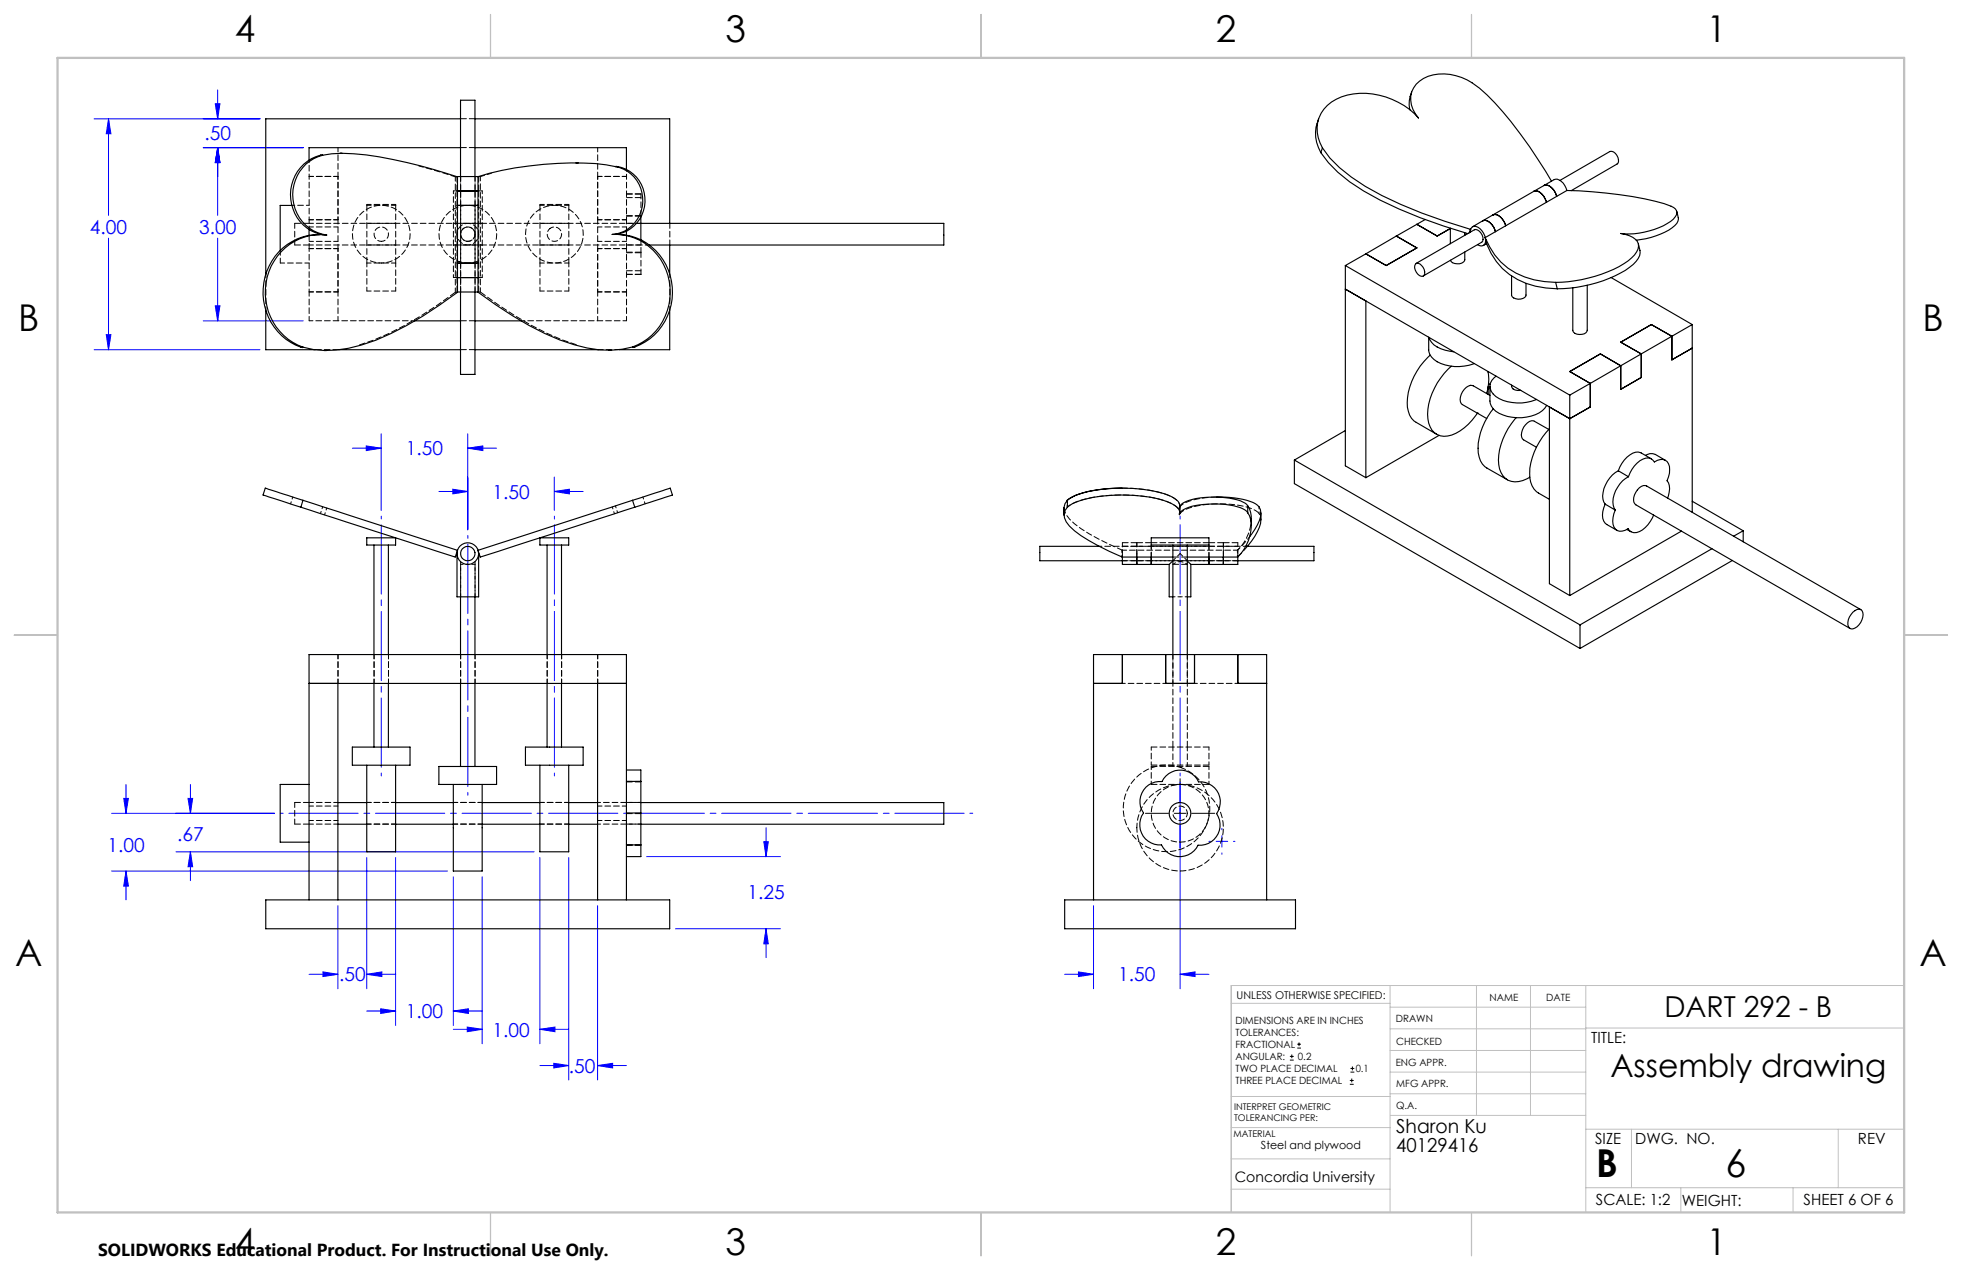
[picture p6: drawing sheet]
<svg xmlns="http://www.w3.org/2000/svg" width="432mm" height="279mm" viewBox="0 0 432 279" stroke-linecap="round" stroke-linejoin="round" font-family="sans-serif">
<g fill="none" stroke="#000" stroke-width=".22">
<path d="M252.1 178.9h5.1M258.4 178.9h2.6M259.7 171.3v5.1M259.7 177.7v2.5M262.3 178.9h5M259.7 181.5v5M283.9 233.2h.8M283.9 232.4h.8M284.3 232v.8M285.5 230.6h.8M285.5 229.7h.8M285.9 229.3v.9"/>
<path d="M297.1 238.5h.8M297.1 237.7h.8M297.2 235.9h.9M297.2 235.1h.9M297.5 237.3v.8M297.6 234.6v.9"/>
</g>
<g fill="none" stroke="#00f" stroke-width=".22">
<path d="M47.9 19.8v6.3M20.7 26.1h36.5M23.9 26.1v21.3M23.9 26.1l.5 3.3h-1zM44.7 32.5h22M47.4 22.8h1l-.5 3.3zM47.9 32.5v14.9M47.9 32.5l.5 3.3h-1zM23.9 52.4v24.5M47.9 52.4v18.2M20.7 76.9h36.5M23.4 73.6h1l-.5 3.3z"/>
<path d="M44.7 70.6h22M47.4 67.3h1l-.5 3.3zM77.5 98.6h6.4M80.6 98.1l3.3 .5-3.3 .5zM83.9 95.4v16.9M102.9 98.6l3.4-.5v1zM102.9 95.4v21.2M102.9 98.6h6.4M96.6 108.1h6.3M99.7 107.6l3.2 .5-3.2 .6zM122 108.1l3.3-.5v1.1zM122 105v7.3"/>
<path d="M122 108.1h6.3M24.6 178.9h35.8M27.2 175.6h1.1l-.6 3.3zM27.7 172.6v6.3M41.4 175.6h1l-.5 3.3zM41.9 172.6v6.3M259.7 172v45.5M24.6 191.6h73.9M27.7 191.6v6.4M27.7 191.6l.6 3.3h-1.1zM38.7 187.4h78.8M41.9 187.4v6.3"/>
<path d="M41.9 187.4l.5 3.3h-1zM74.4 199.2v18.3M80.7 188.7v28.8M87.1 188.7v36.9M99.8 192.9v32.7M106.1 192.9v36.7M118.8 188.7v40.9M125.2 188.7v48.9M131.5 199.2v38.4M142.3 188.5h29.5M168.1 185.2h1l-.5 3.3zM168.6 182.1v6.4"/>
<path d="M240.7 199.2v18.3M266.1 185.1h.3M267.7 185.1h2.5M268.9 182.2v.4M268.9 183.8v2.6M268.9 187.6v.4M271.5 185.1h.3M68 214.3h6.4M71.1 213.8l3.3 .5-3.3 .5zM80.7 214.3h6.4M80.7 214.3l3.3-.5v1zM148.7 204.3h23.1"/>
<path d="M168.6 204.3v6.4M168.6 204.3l.5 3.3h-1zM234.3 214.3h6.4M237.3 213.8l3.4 .5-3.4 .5zM259.7 214.3h6.4M259.7 214.3l3.3-.5v1zM80.7 222.4h6.4M83.8 221.9l3.3 .5-3.3 .6zM99.8 222.4h6.3M99.8 226.4h6.3M99.8 222.4l3.3-.5v1.1zM102.8 226l3.3 .4-3.3 .6z"/>
<path d="M118.8 226.4l3.3-.4v1zM118.8 226.4h6.4M118.8 234.4h6.4M121.9 233.9l3.3 .5-3.3 .5zM131.5 234.4l3.3-.5v1zM131.5 234.4h6.4"/>
</g>
<path d="M103 117.8v57.2M122 113.6v57.1M61.7 178.9h152.4M83.9 170.7v-57.1M259.7 170.7v-57.1" fill="none" stroke="#00f" stroke-width=".22" stroke-dasharray="15.2 1.3 1.3 1.3" stroke-dashoffset="-1.9"/>
<g fill="none" stroke="#c0c0c0" stroke-width=".22">
<path d="M305.9 216.8v49.9M324.9 216.8v28.6M336.8 216.8v28.6M349 216.8v49.9M419.1 216.8h-148.1v49.9M271 220.7h34.9M305.9 231.1h43.1M305.9 226.3h43.1M305.9 221.6h43.1M305.9 235.9h43.1M349 226.2h70.1M271 255h34.9"/>
<path d="M271 248.1h35M271 241.2h35M305.9 240.6h43.1M306 245.4h43M349 248.4h70.1M359.1 248.4v12.9M404.6 248.4v12.9M271 261.6h34.9M349 261.3h70.1M369.9 261.3v5.4M394.6 261.3v5.4"/>
</g>
<path d="M108 3.2v9.5M215.9 3.2v9.5M323.8 3.2v9.5M3.1 139.7h9.6M419.1 139.7h9.5M108 266.7v9.6M215.9 266.7v9.6M323.8 266.7v9.6" fill="none" stroke="#c0c0c0" stroke-width=".25"/>
<path d="M12.7 12.7h406.4v254h-406.4z" fill="none" stroke="#c0c0c0" stroke-width=".5"/>
<path d="M47.4 22.8h1l-.5 3.3zM47.9 32.5l.5 3.3h-1zM47.9 32.5l.5 3.3h-1zM47.4 67.3h1l-.5 3.3zM23.9 26.1l.5 3.3h-1zM23.4 73.6h1l-.5 3.3zM71.1 213.8l3.3 .5-3.3 .5zM80.7 214.3l3.3-.5v1zM83.8 221.9l3.3 .5-3.3 .6zM99.8 222.4l3.3-.5v1.1zM102.8 226l3.3 .4-3.3 .6zM118.8 226.4l3.3-.4v1zM121.9 233.9l3.3 .5-3.3 .5zM131.5 234.4l3.3-.5v1zM41.9 187.4l.5 3.3h-1zM41.4 175.6h1l-.5 3.3zM27.7 191.6l.6 3.3h-1.1zM27.2 175.6h1.1l-.6 3.3zM80.6 98.1l3.3 .5-3.3 .5zM102.9 98.6l3.4-.5v1zM99.7 107.6l3.2 .5-3.2 .6zM122 108.1l3.3-.5v1.1zM168.6 204.3l.5 3.3h-1zM168.1 185.2h1l-.5 3.3zM259.7 214.3l3.3-.5v1zM237.3 213.8l3.4 .5-3.4 .5z" fill="#00f"/>
<g fill="none" stroke="#000" stroke-width=".25">
<path d="M70.5 34.1a9 9 0 0 0-6.6 8.9 9 9 0 0 0 7 8.6M70.5 34.1h.5M70.9 34.1h-.4M71 34.1a40.8 40.8 0 0 1 15.5 1l6.1 1.4 8.1 2.4v25.4a70.8 70.8 0 0 1-21.2 11.6 23 23 0 0 1-12.8 .5M71 34.1a9 9 0 0 0-6.6 9.2 9 9 0 0 0 7.5 8.4 12.4 12.4 0 0 0-13.2 15.6 12.5 12.5 0 0 0 8 9.1M74.8 33.7h.5M100.6 38.8h4.6M101.4 38.8v-16.8h3.1v16.8M101.4 32.5h-33.4v2.7M101.4 26.1h-42.9v34.3M104.5 32.5h33.4v4.8M104.5 26.1h42.9v23"/>
<path d="M126.8 35.8h.4M135.4 36.7a7.6 7.6 0 0 1 6.1 7.7 7.6 7.6 0 0 1-6.8 7.2 12.6 12.6 0 0 1 11.7 17.9 12.3 12.3 0 0 1-7.2 6.8M135.4 36.7a58.1 58.1 0 0 0-18.9-.2 58.8 58.8 0 0 0-11.3 2.4v25.4M135.4 36.7h.5M135.5 36.6l.4 .1M135.9 36.7a7.6 7.6 0 0 1 6.1 7.6 7.6 7.6 0 0 1-6.5 7.3M290.2 26.1a8.1 8.1 0 0 0 .5 7.5M290.7 33.6a28.1 28.1 0 0 0 9.4 8.4 97.8 97.8 0 0 0 22.9 9.4M291 32.5a27.7 27.7 0 0 0 9.5 8.5 98.5 98.5 0 0 0 23.1 9.4M291 32.5a7.5 7.5 0 0 1 4.2-11.2 16.3 16.3 0 0 1 17 4.7 5.4 5.4 0 0 1 .2-8.1 9.9 9.9 0 0 1 10.5-.3 34.4 34.4 0 0 1 9.6 9.1 110.2 110.2 0 0 1 9 13.2M291 32.5l-.3 1.1M310.7 20.2a6 6 0 0 0-.4 4"/>
<path d="M343.3 39.7l11-6.4a1.87 1.87 0 0 1 1.8 2.6l-10.3 6M64.2 45.2h-2.5v9.9M68 50.5v1.3M70.4 51.6a12.7 12.7 0 0 0-11.3 7.1 12.7 12.7 0 0 0 1.2 13.2 11.7 11.7 0 0 0 5.9 4.5M100.7 42h4.5M100.7 45.2h4.5M100.7 57.9h4.5M135.4 51.6a12.6 12.6 0 0 1 11.5 17.9 12.3 12.3 0 0 1-7.2 6.8M137.9 50.9v.8M141 47.7v5.1M141 49.1h66.7v4.8h-64.8M147.4 53.9v6.4"/>
<path d="M296.1 58.4v44.1l4.5 2.6M296.1 58.4l49.4 28.5M300.6 55.8l-4.5 2.6M307.3 51.9l4.5 2.6-6.7 3.9-4.5-2.6M307.3 51.9l-6.7 3.9M311.5 58.1a.87 .87 0 0 1 1.3 .3 1.63 1.63 0 0 1 .4 2.4 1.99 1.99 0 0 1-1.7-2.7zM311.6 58l12.9-7.4a1.87 1.87 0 0 1 1.6 2.7l-12.9 7.4M311.8 49.4l4.5 2.5 2.9-1.6M311.8 49.4l-4.5 2.5M313.7 48.3l-1.9 1.1M319.2 50.2v3.4M322.4 55.5v1.6a1.82 1.82 0 0 1-3.2 .2"/>
<path d="M322.4 51.2v.6M323.6 51.1a1.04 1.04 0 0 1 .4-1.2 1.04 1.04 0 0 1 1.3 .1 3.7 3.7 0 0 1 1.6 2.3M323.6 50.4l-.2 .8M323.7 50.4h-.1M326.3 48.6a2.12 2.12 0 0 1 2.5 1.4l.3 1a3 3 0 0 0-2.5-2.5zM326.3 48.6l-2.2 1.3M326.8 52.3a14.9 14.9 0 0 0 13.1 9.6l2.5 .2M326.8 52.3a14.5 14.5 0 0 0 13.5 11.1l2.4 .1M327 52.6a1.1 1.1 0 0 1-.5 1.3 1.1 1.1 0 0 1-1.3-.1M327.2 53.6l-.7 .4M328.6 47.3a1.78 1.78 0 0 1 2.1 1l.7 1.4a2.63 2.63 0 0 0-2.8-2.4zM328.6 47.3l-2.3 1.3"/>
<path d="M337.6 42.1a1.78 1.78 0 0 1 2.1 1l.7 1.4M337.6 42.1l-9 5.2M339.8 40.8a1.97 1.97 0 0 1 2.4 1.3l.4 1.1-.1-.2a3.1 3.1 0 0 0-2.3-2.3zM339.8 40.8l2.3-1.3a2.25 2.25 0 0 1 2.6 1.9l.1 .5M339.8 40.8l-2.2 1.3M344.8 41.9a91 91 0 0 1 21.5 2.9 3.6 3.6 0 0 1 2.7 1.6 2.83 2.83 0 0 1-2.1 2.8 17.5 17.5 0 0 1-10.2 2.2 4.3 4.3 0 0 1 3.9 2.2 4.2 4.2 0 0 1-2.3 3.8 29.8 29.8 0 0 1-15.9 4.7M344.8 41.9l-18 10.4M360.6 53.7a3.5 3.5 0 0 1-1.2 4.5 27.4 27.4 0 0 1-15.3 5.3h-1.4M369 46.5a2.55 2.55 0 0 1-1 3.6 17.4 17.4 0 0 1-7.9 2.7M58.5 68.3v8.6h10.9M66.2 76.4h.5M66.2 76.4l.4 .1"/>
<path d="M71.4 77.1h.5M74.6 76.9h26.8M91.3 70.6h10.1M100.7 64.2h4.5M100.7 61.1h4.5zM101.4 64.2v18.2h3.1v-18.2M104.5 70.6h10.2M104.5 76.9h27.2M105.2 64.3a69.6 69.6 0 0 0 21.2 11.5 22.6 22.6 0 0 0 12.8 .5M134 77h.4M139.2 76.3h.5M139.7 76.3l-.4 .1"/>
<path d="M147.4 68.2v8.7h-11.1M296.1 63.6l49.4 28.5M300.6 66.2v38.9M314.4 74.2v2.8a3.6 3.6 0 0 0 2.7 3 10.3 10.3 0 0 0 7.3 0M314.5 74.2a4.4 4.4 0 0 0 3.6 2.8l1.8 .4M314.7 78.1a14.7 14.7 0 0 0-5 11.5 4.3 4.3 0 0 0 2 3.3l4.5 2.6M332.7 60.7v4.2a1.55 1.55 0 0 0 2 .9 1.13 1.13 0 0 0 1.1-.9v-2.6M342.4 62.1l.3 1.4M349.3 62.8v9.9a1.66 1.66 0 0 1-2.2 .8 .98 .98 0 0 1-1-.8v-9.4M354.6 61.1l17.8 10.3M361.2 77.9l-11.2 6.4M361.2 77.9v5.1l-4.5 2.7v-5.2l-4.5-2.6-6.7 3.8 4.5 2.6"/>
<path d="M372.4 71.4l-11.2 6.5M372.4 76.6l-4.5 2.6v-5.2l-4.5-2.6-6.7 3.9 4.5 2.6M372.4 71.4v41.3M296.1 94.7l-11.2 6.5M316.7 95.8l-16.1 9.3M319.4 80.6a14.8 14.8 0 0 0-5.1 11.5 3.8 3.8 0 0 0 5.2 3.6 12 12 0 0 0 5.7-4.8M325.2 90.9h.1M327.5 81.7a9.4 9.4 0 0 1-.3 4.9M327.5 81.7v.2M327.5 85v1.8M327.6 84.4l.3 .2M327.9 85l.1 3.8 .6 1.2"/>
<path d="M327.9 87l-3.7-2.1a2.08 2.08 0 0 0-2.3 1.3 2.14 2.14 0 0 0-.1 2.8l5.4 3.1M328.6 90a12.9 12.9 0 0 0-3.1 10.6 3.7 3.7 0 0 0 1.7 2.4l4.6 2.6M329.2 82.8a2.56 2.56 0 0 0 0 4.4 9.9 9.9 0 0 0 9 .7M332.7 84.7a1.32 1.32 0 0 0 1.8 1.2h.2M333.7 91.9a14.3 14.3 0 0 0-3.9 10.3 3.8 3.8 0 0 0 5.3 3.5l1.6-.7M340.4 89.2a5.3 5.3 0 0 1-4.4 2.6 8.6 8.6 0 0 1-7.4-1.8M340.9 94.5l-3.2-1.8a1.97 1.97 0 0 0-2.3 1.2 2.12 2.12 0 0 0-.1 2.9l2.8 1.6M341 94.3a14.6 14.6 0 0 0-4.3 10.8 4.4 4.4 0 0 0 1.9 3.4l2.4 1.4M345.5 86.9v44.1M345.5 92.1l-4.5-2.6v38.9l4.5 2.6M350 84.3l-4.5 2.6M350 84.3v5.2l-4.5 2.6"/>
<path d="M66.7 110.1l34 11-.5 1.5-34-11M66.7 110.1l-8.3-2.7-.5 1.5 8.3 2.7M66.7 110.1l-.5 1.5M80.7 118.3h6.4v1.6h-6.4zM82.3 119.9v24.1M85.5 119.9v24.1M118.8 118.3h6.4v1.6h-6.4zM120.4 119.9v24.1M123.6 119.9v24.1M139.2 110.1l-34 11 .5 1.5 34-11M139.2 110.1l8.3-2.7 .5 1.5-8.3 2.7M139.2 110.1l.5 1.5"/>
<path d="M234.1 111.8v1.5M234.2 111.8v1.5M234.9 111.6a2.44 2.44 0 0 0-.2 3.2 14.3 14.3 0 0 0 4.9 4.1l4.6 2.4 2.8 1.3h11.1M234.9 111.6a14.9 14.9 0 0 1 8-2.5 33.8 33.8 0 0 1 14.1 1.3l.7 .3a2.4 2.4 0 0 1 1.9 2.3 3.4 3.4 0 0 1 2.6-1.6 20.8 20.8 0 0 1 11.3 .5l1.1 .9M234.9 110.1a17.3 17.3 0 0 1 9.3-2.6 30.8 30.8 0 0 1 13.5 1.7 2.84 2.84 0 0 1 2 3.6M234.9 110.1l-.5 .7-.2 1M234.9 110.1v1.5M246.9 107.4a27.6 27.6 0 0 0-11 2l-1.1 .7M253.4 118.3h12.7v1.6h-12.7zM258.1 119.9v24.1M261.3 119.9v24.1M267.8 109.4a18.6 18.6 0 0 1 8.5 1.4 2.68 2.68 0 0 1 .8 3.8l-.9 1.9-1.2 1.6"/>
<path d="M274.6 112.8a7.3 7.3 0 0 1-.3 7.1l-1.2 1.9-.7 .8M274.6 111.3a5.7 5.7 0 0 0-3.9-1.7 18.5 18.5 0 0 0-10.3 1l-.7 .8M274.6 111.3a6 6 0 0 1 .8 4.3M274.6 111.3v1.5M277.5 112.9a8.2 8.2 0 0 1-2 6.1l-1 1.2M284.9 101.2v5.2l62.8 36.3M284.9 101.2l62.8 36.3M353.3 110.9a3.9 3.9 0 0 0 0 4.2l2.5 1.6M353.3 110.9l2.2 1.3M355.5 112.2a4 4 0 0 0 0 4.2 2.03 2.03 0 0 0 2.8-.1 1.99 1.99 0 0 0 3.2 .3 7.3 7.3 0 0 0 2.4-3.3M356.2 103.6a6.7 6.7 0 0 0-3.4 6.2l.5 1.1M356.2 103.6l2.2 1.3"/>
<path d="M358 116.5l1 .5M358.4 104.9a6.2 6.2 0 0 0-3.2 6.8l.3 .5M358.4 104.9a5.5 5.5 0 0 1 4.4-4.1l.5 .1 .8 .7a1.95 1.95 0 0 1 2.3-.4 1.95 1.95 0 0 1 1.1 2.1l-.1 .8-.5 1.7a3.8 3.8 0 0 1 .1 3.8M362.1 100.2a2.21 2.21 0 0 1 2.2-.2l2.2 1.3M363.5 101l-2.3-1.3a2.66 2.66 0 0 0-3.1 .9 7.4 7.4 0 0 0-1.9 3M370.1 116.8l-24.6 14.2M372.4 110.3l11.2 6.5M383.6 116.8l-2.1 1.2M383.6 116.8v2.4M100.6 121.8v9.5h4.7v-9.5M101.4 131.3v12.7M104.5 131.3v12.7"/>
<path d="M241.9 120.2h-13.1v3.2h18.2M247 122.6v1.6h10.3M250.2 122.6v1.6zM253.4 122.6v1.6M257.3 124.2v7.1h.8M258.1 123.4l-.8 .8M261.3 123.4l.8 .8M261.3 122.6h11.1M262.1 124.2v7.1h-.8M266.1 122.6v1.6M269.2 122.6v1.6M272.4 122.6v1.6h-10.3"/>
<path d="M274.1 120.2h15.1v3.2h-16.8M347.7 137.5v5.2M376.8 120.7l-29.1 16.8M381.3 123.3l-33.6 19.4M407.8 134.7a1.42 1.42 0 0 1 2-.4 3.1 3.1 0 0 1-2.4 4.1 1.77 1.77 0 0 1-.4-2.7zM409.5 134.1l-47.1-27.2a2.02 2.02 0 0 0-2.4 1.4 2.07 2.07 0 0 0 0 2.8l47.1 27.2M68 150.4h69.9M74.4 150.4v47.6M82.3 150.4v14M85.5 150.4v14M101.4 150.4v18.2M104.5 150.4v18.2"/>
<path d="M120.4 150.4v14M123.6 150.4v14M131.5 150.4v47.6M247 144v6.4h-6.3M256.5 144v6.4h6.4v-6.4M272.4 144v6.4h6.4M68 172.6h-6.3v12.7h6.3M74.4 176.6h6.3M77.5 164.4h12.7v3.9h-12.7zM80.7 168.3v19.1h6.4v-19.1M87.1 176.6h12.7M96.6 168.6h12.7v4h-12.7z"/>
<path d="M99.8 172.6v19h6.3v-19M106.1 176.6h12.7M115.6 164.4h12.7v3.9h-12.7zM118.8 168.3v19.1h6.4v-19.1M125.2 176.6h6.3M137.9 171.9h3.1v7M137.9 169.4h3.1v2.5M137.9 178.9h3.1M141 178.9v7M141 176.6h66.7v4.7h-66.7M252.2 173.2a4.6 4.6 0 0 1 3.5-1.3 4.4 4.4 0 0 1 4.1-2.5 4.4 4.4 0 0 1 4 2.6 4.4 4.4 0 0 1 4.2 2.2 4.4 4.4 0 0 1-.2 4.8 4.5 4.5 0 0 1 .1 4.8 4.5 4.5 0 0 1-4.2 2.1 4.4 4.4 0 0 1-4.1 2.6 4.4 4.4 0 0 1-4-2.6 4.4 4.4 0 0 1-4.2-2.3 4.4 4.4 0 0 1 .3-4.7 4.4 4.4 0 0 1 .5-5.7zM58.5 198h88.9v6.3h-88.9z"/>
<path d="M68 198v-54h69.9v54M74.4 181.3h6.3M87.1 181.3h12.7M106.1 181.3h12.7M125.2 181.3h6.3M137.9 185.9h3.1M141 185.9v2.6h-3.1M234.3 198h50.8v6.3h-50.8zM240.7 198v-54h38.1v54"/>
<circle cx="103" cy="121.8" r="2.39"/>
<circle cx="103" cy="121.8" r="1.58"/>
<circle cx="259.7" cy="179" r="2.39"/>
</g>
<g fill="none" stroke="#000" stroke-width=".22" stroke-dasharray="1.3 .6" stroke-dashoffset=".3">
<path d="M68 38.8h6.4M74.4 38.8h-6.4M74.4 32.5v6.3M100.2 38.9l-8-2.4M100.2 38.9v25.4M101.4 38.8v25.4M105.7 38.8l2.5-.7M105.7 38.8v25.4M131.5 32.5v6.3M137.9 38.8h-6.4M61.7 57.9h6.3M68 48.3h6.4"/>
<path d="M68 54.7h6.4M68 53.9h74.9M68 53.1h6.4M74.4 48.3h-6.4M74.4 54.7h-6.4M74.4 48.3v6.4M74.4 49.9h-6.4M80.7 57.9h6.4M80.7 53.9h6.4M87.1 45.2h-6.4M87.1 45h-6.4M87.1 49.1h-6.4"/>
<path d="M99.8 53.9h6.3M100.6 51.5v6.4M100.6 45.2v6.3M105.3 51.5v-6.3M105.3 57.9v-6.4M106.1 49.1h-6.3M118.8 57.9h6.4M118.8 53.9h6.4M125.2 45.2h-6.4M125.2 45h-6.4M125.2 49.1h-6.4M131.5 48.3v6.4"/>
<path d="M131.5 53.1h6.4M137.9 48.3h-6.4M137.9 50.8v-2.5M137.9 54.7h-6.4M137.9 49.9h-6.4M141.1 49.1h-73.1M68 70.6v-6.4M68 64.2h6.4M74.4 64.2h-6.4M74.4 64.2v6.4M80.7 64h6.4M104.6 64.2v-25.4"/>
<path d="M118.8 64h6.4M131.5 64.2v6.4M137.9 70.6v-6.4M137.9 64.2h-6.4M253.4 119.9v2.7M266.1 119.9v2.7M247 121.9v-2.5M247 123.4h25.4M250.2 121.9v-2.5M250.2 122.6v-.7M266.1 122.6v-2.7M272.4 121h-25.4"/>
<path d="M74.4 144v6.3M82.3 144v6.3M85.5 150.3v-6.3M101.4 144v6.3M104.6 150.3v-6.3M120.4 144v6.3M123.6 150.3v-6.3M131.5 144v6.3M258.1 144v6.3M261.3 150.3v-6.3M74.4 176.5h-6.4M74.4 177.3h-6.4"/>
<path d="M87.1 176.5h-6.4M106.1 176.5h-6.3M125.2 176.5h-6.4M137.9 177.3h-6.4M260 168.9a9.5 9.5 0 0 0-12.7 10.3 9.5 9.5 0 0 0 15 6.4 9.5 9.5 0 0 0-1.3-16.3l-1-.4M68 181.3h6.4M68 180.5h6.4M80.7 181.3h6.4M99.8 181.3h6.3M118.8 181.3h6.4M131.5 180.5h6.4M250.2 182.1a9.5 9.5 0 0 0 14 8.4 9.5 9.5 0 0 0 .9-16.3 9.5 9.5 0 0 0-14.8 6.8l-.1 1.1"/>
</g>
<g fill="none" stroke="#000" stroke-width=".22" stroke-dasharray="1.3 .6">
<path d="M75.2 33.7h-.4M100.6 38.8v3.2M100.7 38.9h-.5M101.4 32.5h3.2M101.4 38.8v3.2M104.6 26.1h-3.2M105.2 38.8h.5M105.3 38.8h-.1M126.9 35.8h.3M64.9 53.9h3.1M68 49.1h-3.1M70.9 51.6l.5 .1"/>
<path d="M71.9 51.7h-.5M80.7 45.2v12.7M80.7 45v.2M87.1 57.9v-12.7M87.1 45v.2M100.6 45.2h.1M100.6 57.9h.1M100.6 42v3.2M100.6 57.9v3.1M100.7 42h-.1M100.7 45.2h-.1M100.7 57.9h-.1"/>
<path d="M101.4 42v3.2M101.4 57.9v3.1M101.4 45.2v12.7M104.6 45.2v-3.2M104.6 42v-3.2M104.6 57.9v-12.7M105.2 45.2h.1M105.2 57.9h.1M105.3 42h-.1M105.3 45.2h-.1M105.3 57.9h-.1M105.3 45.2v-3.2"/>
<path d="M105.3 42v-3.2M118.8 45.2v12.7M118.8 45v.2M125.2 57.9v-12.7M125.2 45v.2M134.7 51.6h.5M135.5 51.5l-.3 .1M137.9 53.9h3.2M141.1 47.4h-3.2M141.1 55.5h-3.2M141.1 47.4v.3M141.1 43.5h-3.2"/>
<path d="M141.1 59.6h-3.2M141.1 55.6h-3.2M141.1 47.6h-3.2M141.1 42.7h-3.2M141.1 49.1h-3.2M71.8 77.1h-.3M100.6 61v3.2M100.7 64.3h-.5M100.7 64.2h-.1M100.7 61h-.1M101.4 70.6h3.2M101.4 76.9h3.2"/>
<path d="M101.4 61v3.2M104.6 64.2v-3.2M104.6 61v-3.1M105.2 64.2h.5M105.3 64.2h-.1M105.3 61h-.1M105.3 64.2v-3.2M105.3 61v-3.1M134.1 77h.4M137.9 60.3h3.2M137.9 60.4h3.2M141.1 60.3v.1"/>
<path d="M250.2 119.4h-3.2M253.4 119.4h-3.2M259.7 111.5v-.2M259.7 111.4v.1M266.1 119.4h-12.7M267.8 109.3a15 15 0 0 0-7.7 1.8l-.6 .6M269.2 119.4h-3.1M272.4 119.4h-3.2M247 121h-.1M247 122.6h-.1M247 122.5v-.6M247 123.4h3.2"/>
<path d="M250.2 120.2h-3.2M250.2 123.4h3.2M253.4 120.2h-3.2M253.4 123.4h12.7M258.1 124.2h3.2M259.7 123.6h.2M261.3 122.6h-3.2M266.1 123.4h3.1M266.1 120.2h-12.7M269.2 122.6v-3.2M269.2 120.2h-3.1M269.2 123.4h3.2"/>
<path d="M272.3 122.6l2.2-2.4M272.4 120.2h-3.2M258.1 144v20.4M68 176.5h-3.1M141.1 171.9h-3.2M141.1 172h-3.2M141.1 179h-3.2M141.1 176.5h-3.2M253.4 168.6h12.7M253.4 172.6h12.7M253.4 164.4h12.7M253.4 168.3h12.7"/>
<path d="M261.3 164.4v-20.4M64.9 181.3h3.1M137.9 181.3h3.2M137.9 185.9h3.2M141.1 185.9h-3.2"/>
</g>
<path d="M68 38.8v-3.6M71.4 51.7l-1.4-.1M83.9 57.9a6.4 6.4 0 0 0 5.7-9.3 6.4 6.4 0 0 0-10.9-.8 6.4 6.4 0 0 0 4.3 10l.9 .1M100.6 51.5a2.38 2.38 0 0 1 2.4-2.4 2.38 2.38 0 0 1 2.3 2.4M101.1 57.6a6.4 6.4 0 0 0 8.1-7.2 6.4 6.4 0 0 0-10.1-3.9 6.4 6.4 0 0 0 1.1 10.8l.9 .3M105.3 51.5a2.38 2.38 0 0 1-2.3 2.4 2.38 2.38 0 0 1-2.4-2.4M121 57.8a6.3 6.3 0 0 0 7.1-8.2 6.3 6.3 0 0 0-10.6-2.6 6.3 6.3 0 0 0 2.6 10.6l.9 .2M277.5 114.4l-.1-.8-.3-.6M101.4 124.2h1.4M274.2 120.2h-32.2M266.1 178.9a6.4 6.4 0 0 0-9.3-5.6 6.4 6.4 0 0 0-.8 10.8 6.4 6.4 0 0 0 10-4.3l.1-.9" fill="none" stroke="#000" stroke-width=".22" stroke-dasharray="1.3 .6" stroke-dashoffset=".7"/>
<path d="M69.4 76.9h5.2M100.2 64.3a70.3 70.3 0 0 1-21.1 11.6M105.7 64.2a70.3 70.3 0 0 0 21.2 11.6M277.1 113a8.9 8.9 0 0 0-5.5-2 21.3 21.3 0 0 0-11.1 1.3l-1 1M101.4 124.2v7.1M104.6 131.3v-7.1" fill="none" stroke="#000" stroke-width=".22" stroke-dasharray="1.3 .6" stroke-dashoffset="-.1"/>
<g fill="none" stroke="#000" stroke-width=".22" stroke-dasharray="1.3 .6" stroke-dashoffset=".4">
<path d="M80.7 57.9v6.1M83.9 53.1a1.59 1.59 0 0 0 1.4-2.3 1.59 1.59 0 0 0-2.6-.3 1.59 1.59 0 0 0 .8 2.5l.4 .1M87.1 57.9v6.1M100.6 42h-.8M102.8 53.1a1.59 1.59 0 0 0 1.7-2.1 1.59 1.59 0 0 0-2.6-.6 1.59 1.59 0 0 0 .5 2.6l.4 .1M104.6 51.5a1.59 1.59 0 0 1-2.3 1.5 1.59 1.59 0 0 1-.3-2.7 1.59 1.59 0 0 1 2.5 .8l.1 .4M106.1 42h-.8M118.8 57.9v6.1M121 50.3a1.59 1.59 0 0 0 .3 2.6 1.59 1.59 0 0 0 2.3-1.3 1.59 1.59 0 0 0-2.2-1.6l-.4 .3M125.2 57.9v6.1M135.2 51.6l.7-.1M68 70.6h23.3"/>
<path d="M99.8 61h.8M105.3 61h.8M250.2 121.8v-2.4M250.2 122.6v-.8M253.4 122.6v-.8M269.2 121.8v-2.4M269.2 122.6v-.8M272.4 121.8v-2.4M272.4 122.5v-.7M258.1 164.4v4.2M261.3 178.9a1.59 1.59 0 0 0-2.2-1.4 1.59 1.59 0 0 0-.4 2.6 1.59 1.59 0 0 0 2.5-.7l.1-.5M261.3 168.6v-4.2"/>
</g>
<path d="M61.7 55.1v2.8M64.9 49.1v4.8M141.1 52.7v2.8M147.4 53.9v-4.8M131.7 76.9h4.6M64.9 176.5v4.8" fill="none" stroke="#000" stroke-width=".22" stroke-dasharray="1.3 .6" stroke-dashoffset=".2"/>
<path d="M68 54.7v-2.9M137.9 54.7v-3M141.1 42.7v4.7M141.1 55.5v4.8M259.5 111.7a1.99 1.99 0 0 0-1.4-2.3 24.7 24.7 0 0 0-11.1-2M247 121a36.6 36.6 0 0 1-11.6-6.8l-.7-.9-.4-.9-.1-.6" fill="none" stroke="#000" stroke-width=".22" stroke-dasharray="1.3 .6" stroke-dashoffset=".1"/>
<g fill="none" stroke="#000" stroke-width=".22" stroke-dasharray="1.3 .6" stroke-dashoffset=".6">
<path d="M68 38.8v9.5M74.4 38.8v9.5M131.5 38.8v9.5M137.9 38.8v9.5M68 54.7v9.5M68 45.2h-3.8M74.4 54.7v9.5M99.8 42v19M106.1 42v19M131.5 54.7v9.5M137.9 54.7v9.5M101.4 123.6v7.7"/>
<path d="M104.6 131.3v-7.8M272.4 121a10.1 10.1 0 0 0 3-6.9M256.5 150.3h-9.5M272.4 150.3h-9.5M141.1 176.5h-9.6M253.4 168.6v4M253.4 164.4v3.9M266.1 172.6v-4M266.1 168.3v-3.9M131.5 181.3h9.6"/>
</g>
<path d="M68 50.5v-2.2M58.5 60.3v8M114.7 70.6h23.2M147.4 68.2v-7.9M259.5 113.3a1.99 1.99 0 0 0-1.4-2.3 28.2 28.2 0 0 0-14.2-2 16.9 16.9 0 0 0-9 2.6M259.7 121.8l-1.6 1.6M261.3 123.4l-1.6-1.6M272.3 121l2.7-2.9" fill="none" stroke="#000" stroke-width=".22" stroke-dasharray="1.3 .6" stroke-dashoffset=".5"/>
<g fill="none" stroke="#000" stroke-width=".22" stroke-dasharray="1.3 .6" stroke-dashoffset=".8">
<path d="M137.9 38.8v-1.5M64.4 109.3l-.4 1.5M71 111.5l-.5 1.5M71.9 111.7l-.5 1.6M134.7 111.5l.5 1.5M135.4 111.3l.5 1.5M142 110.8l-.5-1.5M234.9 110.1v1.5M259.5 111.7v1.6M259.6 112.8v-1.5M259.7 111.5v1.5M277.1 111.5v1.5"/>
<path d="M246.9 121v1.6M247 121v1.6M258.1 131.3h1.6M259.7 131.3h1.6M272.3 121v1.6M272.4 121v1.6"/>
</g>
<path d="M102.8 124.2h1.8M253.4 121.8v-1.9M259.7 123.5l-.8 .2-.8 .4M261.3 124.1l-.7-.4-.9-.2" fill="none" stroke="#000" stroke-width=".22" stroke-dasharray="1.3 .6" stroke-dashoffset=".9"/>
<g font-size="8.5">
<text x="351.3" y="259">B</text>
<text x="379.7" y="258.9">6</text>
</g>
<g font-size="8.1">
<text x="51.7" y="9.3">4</text>
<text x="159.7" y="9.3">3</text>
<text x="267.6" y="9.3">2</text>
<text x="375.6" y="9.3">1</text>
<text x="4" y="72.8">B</text>
<text x="423.1" y="72.8">B</text>
<text x="3.3" y="212.5">A</text>
<text x="422.4" y="212.5">A</text>
<text x="51.7" y="276">4</text>
<text x="159.7" y="276">3</text>
<text x="267.6" y="276">2</text>
<text x="375.6" y="276">1</text>
</g>
<text font-size="7.1" x="354.4" y="236.9">Assembly drawing</text>
<text font-size="6.3" x="366.3" y="223.7">DART 292 - B</text>
<g font-size="4.2" fill="#00f">
<text x="45" y="30.8">.50</text>
<text x="19.8" y="51.5">4.00</text>
<text x="43.8" y="51.5">3.00</text>
<text x="89.3" y="100.2">1.50</text>
<text x="108.4" y="109.7">1.50</text>
<text x="39" y="185.1">.67</text>
<text x="23.6" y="187.3">1.00</text>
<text x="164.5" y="197.8">1.25</text>
<text x="74.6" y="215.9">.50</text>
<text x="246.1" y="215.9">1.50</text>
<text x="89.3" y="224">1.00</text>
<text x="108.4" y="228">1.00</text>
<text x="125.2" y="236">.50</text>
</g>
<g font-size="4.2">
<text x="307.3" y="249.3">Sharon Ku</text>
<text x="307.3" y="253.5">40129416</text>
</g>
<text font-size="3.8" x="21.6" y="276.3">SOLIDWORKS Educational Product. For Instructional Use Only.</text>
<g font-size="3.4">
<text x="350.2" y="229.5">TITLE:</text>
<text x="351.1" y="251.6">SIZE</text>
<text x="359.9" y="251.6">DWG. NO.</text>
<text x="408.9" y="251.7">REV</text>
<text x="351.2" y="265.2">SCALE: 1:2</text>
<text x="370.1" y="265.3">WEIGHT:</text>
<text x="396.9" y="265.2">SHEET 6 OF 6</text>
</g>
<text font-size="3.2" x="271.8" y="260.1">Concordia University</text>
<text font-size="2.5" x="277.5" y="252.8">Steel and plywood</text>
<text font-size="2.4" x="272.2" y="219.7">UNLESS OTHERWISE SPECIFIED:</text>
<g font-size="2.2">
<text x="327.8" y="220.1">NAME</text>
<text x="340.3" y="220.2">DATE</text>
<text x="271.9" y="225.3">DIMENSIONS ARE IN INCHES</text>
<text x="271.9" y="227.9">TOLERANCES:</text>
<text x="307.2" y="224.9">DRAWN</text>
<text x="271.9" y="230.6">FRACTIONAL</text>
<text x="271.9" y="233.2">ANGULAR:</text>
<text x="285.6" y="233.2">0.2</text>
<text x="307.3" y="229.8">CHECKED</text>
<text x="271.9" y="238.5">THREE PLACE DECIMAL</text>
<text x="271.9" y="235.9">TWO PLACE DECIMAL</text>
<text x="298.4" y="235.9">0.1</text>
<text x="307.2" y="234.5">ENG APPR.</text>
<text x="307.3" y="239.2">MFG APPR.</text>
<text x="307.3" y="243.9">Q.A.</text>
</g>
<g font-size="2">
<text x="271.6" y="244.1">INTERPRET GEOMETRIC</text>
<text x="271.5" y="250.2">MATERIAL</text>
<text x="271.6" y="246.6">TOLERANCING PER:</text>
</g>
</svg>
